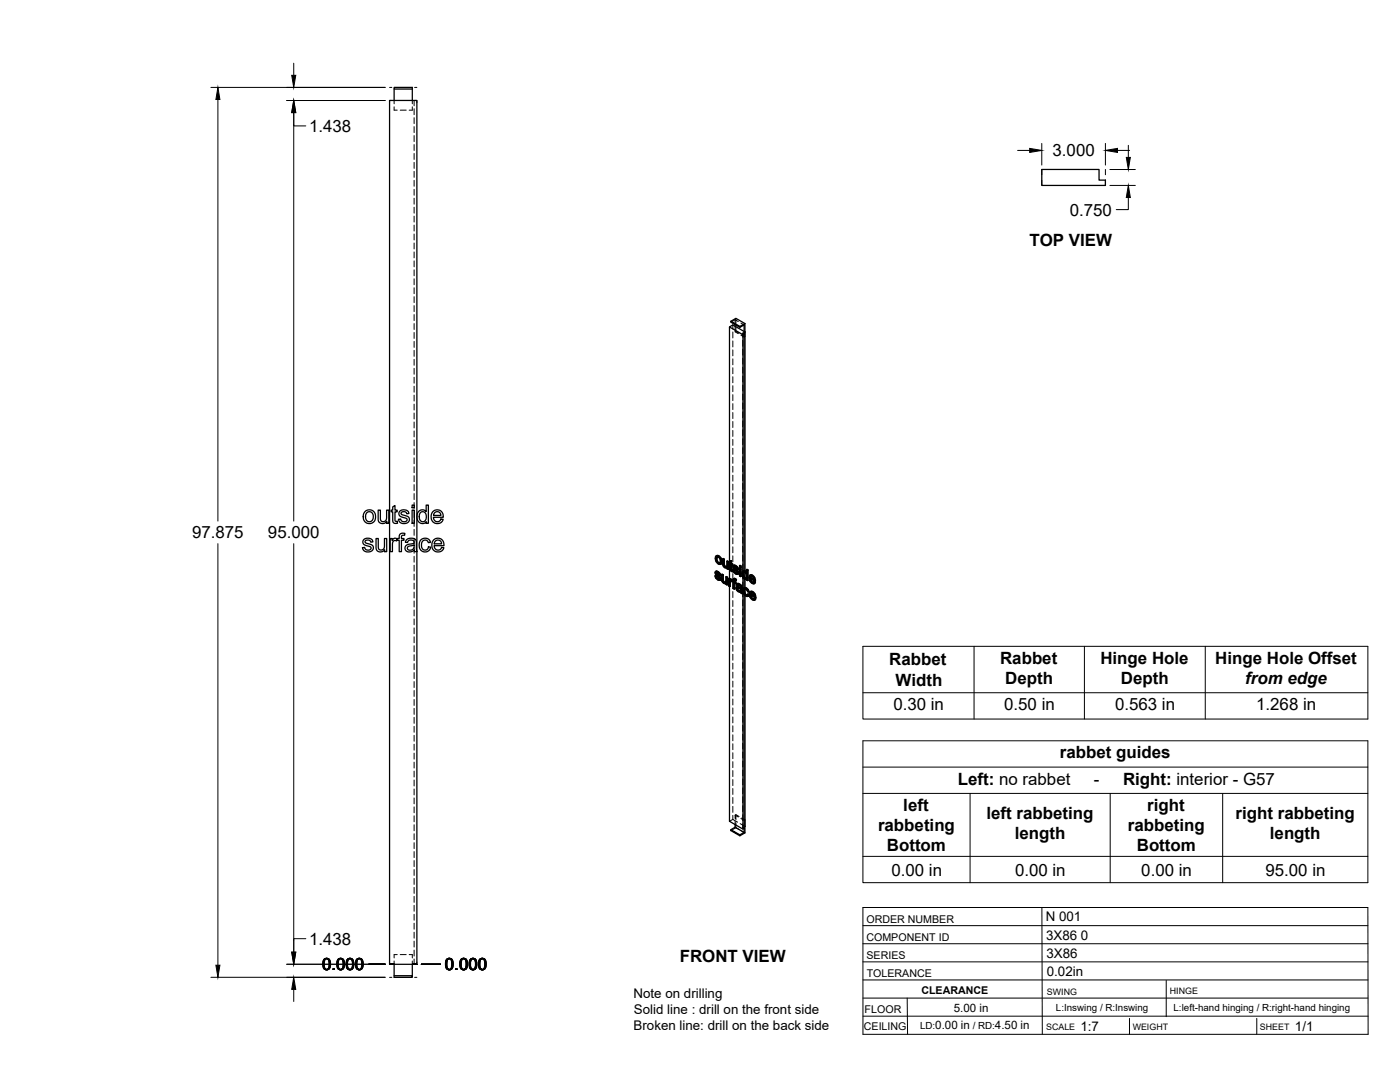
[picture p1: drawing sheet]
<svg xmlns="http://www.w3.org/2000/svg" width="559mm" height="432mm" viewBox="0 0 559 432" stroke-linecap="round" stroke-linejoin="round" font-family="sans-serif">
<!-- layer: Visible -->
<g fill="none" stroke="#000" stroke-width=".51">
<path d="M157.3 35.5v4.6M164.6 35.5h-7.3v-.6h7.3v5.2M415.8 67.6h22.9v4.3h2.5v2.1h-25.4zM291.2 130.5l1.3-.8 4.9 2.8-.9 .5 .5 .3M291.7 128.2l2-1.2 3.6 2.1M293.4 129.5v.7M295.3 130.3l-3.6-2.1v.4l3.6 2M297 133.3v94.4M297 133.3l-.5 .3M297.3 129.1l-2 1.2v.3l1.7-.9v2.6M297.3 129.1l.1 98.7M145.2 215.3l1.2-.5h1a1.53 1.53 0 0 1 1.4 1.5l-.8 .1a1.13 1.13 0 0 0-1.2-.9 1.13 1.13 0 0 0-1 .9l.7 .5a2.95 2.95 0 0 1 2.4 1.1 2.14 2.14 0 0 1-1.3 2.2 2.14 2.14 0 0 1-2.5-.7l-.4-.9 .9-.2a1.21 1.21 0 0 0 1.2 1.3 1.21 1.21 0 0 0 1.2-1.4l-.8-.3a2.42 2.42 0 0 1-2.3-1.3z"/>
<path d="M145.8 204a2.64 2.64 0 0 1 4.1 2.1 2.64 2.64 0 0 1-3.9 2.4 3.2 3.2 0 0 1-.2-4.5zM146.3 204.7l1.1-.5 .8 .2 .5 .6 .2 1.8-.7 1.2-1.2 .2-.8-.7-.3-1.5zM150.1 214.9h.9v2.9a1.32 1.32 0 0 0 1.3 1.7 1.32 1.32 0 0 0 1.2-1.8v-2.8h.8v5.3h-.8v-.8a1.86 1.86 0 0 1-2.2 .8 1.86 1.86 0 0 1-1.2-2zM150.9 203.6h.9v2.9a1.31 1.31 0 0 0 1.3 1.7 1.31 1.31 0 0 0 1.2-1.8v-2.8h.9v5.2h-.8v-.7a1.86 1.86 0 0 1-2.3 .8 1.86 1.86 0 0 1-1.2-2.1zM155.7 214.9h.8v.8a1.28 1.28 0 0 1 2-.6l.8-.2v-.6a1.5 1.5 0 0 1 .7-1.4 1.5 1.5 0 0 1 1.6 0l-.1 .7a.81 .81 0 0 0-.9 0 .81 .81 0 0 0-.4 .8v.5h1v.7h-1v4.6h-.9v-4.6h-.8v-.4l-.2 .7-.4-.2a1.21 1.21 0 0 0-1.3 1.7v2.8h-.9zM156.8 202.3l.8-.6v1.9h.9v.7h-.9l.1 3.5 .8 .2 .2 .8-.7 .1a1.16 1.16 0 0 1-1.2-1.6v-3h-.7v-.7h.7zM159.5 204.1l.9-.5 1.4-.1a1.53 1.53 0 0 1 1.4 1.4l-.9 .1a1.14 1.14 0 0 0-1.1-.9 1.14 1.14 0 0 0-1.1 1l.8 .4a2.95 2.95 0 0 1 2.4 1.2 2.14 2.14 0 0 1-1.4 2.2 2.14 2.14 0 0 1-2.5-.7l-.4-.9 .9-.2a1.21 1.21 0 0 0 1.3 1.2 1.21 1.21 0 0 0 1.1-1.3l-.7-.3a2.34 2.34 0 0 1-2.3-1.4zM162.2 215.5l.8-.5 1.6-.2 1 .3 .5 .7 .4 4.4h-1l-.1-.7-1.7 .8a1.63 1.63 0 0 1-2.1-1.6 1.63 1.63 0 0 1 2.1-1.6l.6-.1a.77 .77 0 0 0 1-.7 .77 .77 0 0 0-1-.8 1.28 1.28 0 0 0-1.6 1l-.9-.1zM162.8 218.2l1.6-.4a.49 .49 0 0 1 .7-.3 .49 .49 0 0 1 .2 .7 1.43 1.43 0 0 1-1.1 1.3 1.43 1.43 0 0 1-1.6-.7zM164.5 203.6h.9v5.2h-.9zM164.5 201.6h.9v1h-.9zM166.4 220v-179.9h-10.9v344.7h10.9v-164.6"/>
<path d="M167.1 204.1a1.98 1.98 0 0 1 3 .1v-2.6h.9v7.2h-.9v-.6a2.17 2.17 0 0 1-2.6 .4 2.17 2.17 0 0 1-1.1-2.4zM167.7 204.7l.6-.4a2.08 2.08 0 0 1 1.9 1.4 2.08 2.08 0 0 1-.8 2.3v.1a1.79 1.79 0 0 1-1.9-.7 1.79 1.79 0 0 1-.1-2zM167.9 215.5a2.26 2.26 0 0 1 3.9 1l-.9 .1a1.44 1.44 0 0 0-1.8-1 1.44 1.44 0 0 0-.9 1.9l.3 1.4a1.33 1.33 0 0 0 1.5 .6 1.33 1.33 0 0 0 1-1.3l.9 .2-.4 1a2.4 2.4 0 0 1-3 .6 2.4 2.4 0 0 1-1.2-2.8zM172.8 204.2a2.46 2.46 0 0 1 2.9-.5 2.46 2.46 0 0 1 1.2 2.7h-3.9l.2 .9a1.49 1.49 0 0 0 1.4 .9 1.49 1.49 0 0 0 1.4-1.1l.9 .1-.3 .8a2.66 2.66 0 0 1-3.7 .3 2.66 2.66 0 0 1-.5-3.6zM173 215.5a2.46 2.46 0 0 1 3-.4 2.46 2.46 0 0 1 1.2 2.7h-3.9l.2 .8a1.48 1.48 0 0 0 1.4 .9 1.48 1.48 0 0 0 1.4-1l.9 .1a2.57 2.57 0 0 1-3.5 1.4 2.57 2.57 0 0 1-1.2-3.5zM173.5 204.6l.6-.4 1 .1 .6 .5 .3 .9h-2.9zM173.8 215.9l.6-.3a1.41 1.41 0 0 1 1.9 1.4h-3zM285.3 229.8l.5 .2M285.7 228l.9 .1M285.8 230l.2-.2 .2 .6-.2 .2zM285.9 228.7l.4 .3M285.9 228.9l1.4 1.1"/>
<path d="M285.9 221.8h1.1zM285.9 221.8l-.4 .5v1l.9 1.5a.95 .95 0 0 0 1.4 .2M285.9 227.9l-.3 .2M286 223.1l.2 .9M286 230.6l.5 .4h.5M286 228.1h.6l.5 .4M286 229.8h-.7l.6 1.1 .8 .6h.7M286.1 229.2l1.5 1.2M286.1 228.5v.1M286.1 228.8l-.2-.2 .6 .1 .5 .8 .4 .2M286.2 224l.2-.1 .6 .6-.3 .2zM286.2 230.4l.5 .5"/>
<path d="M286.2 227.9l-.7 .3v.6l1.4 1.7v.6M286.3 222.3l-.1 .6M286.4 228.2l1.1 .8M286.4 223.9l-.2-1-.2 .2 .4-.8 .7 .4 .4 1-.2 1h-.6M286.5 231l.4 .1M286.7 221.9l.9 .9 .2-.1 .4 1.3M286.9 228.6l.6 .4-.1 .7-.1-.6M287 224.5l.3 .1M287 221.8l.8 .9M287 231.1h-.1M287.1 230.1l.3 .5 .2-.2 .1 .5M287.4 230.6l.1 .5 .2-.2-.1 .5"/>
<path d="M287.5 231.1l-.1 .4 .2-.1-.3 .2M287.6 222.8l.4 1.4 .2-.2-.2 .9M287.8 225.1l-.2 .1M288 224.2l-.2 .9M288 229.2l.7 .2v2.2M288.5 223l.6 .1v2.2M288.5 229.5v2.1l.4 .4M288.5 231.7l.2 .4 .5 .2M288.7 232.1l.9 .3M288.7 229.4l-.7-.2 .1 2.6 .8 1h.9M288.9 223.2v2.2l.4 .4M288.9 225.5l.2 .4 .5 .2"/>
<path d="M289 232.4l.4 .1M289.1 225.9l.9 .3-.2 .1M289.1 223.1l-.6-.1 .1 2.7 .7 .9 .9-.1v.5l.4 .2M289.4 226.2l.4 .1M289.6 232.4l-.2 .1M289.7 230.2l.7 .1v3l-.3 .2v-3M289.8 232.8v.4l.3 .3M289.8 232.8l-.2 .1M290.1 224l.7 .1v3l-.2 .1v-3M290.2 226.6l-.2 .1M290.4 230.3l-.7-.1-.1 2.2M290.8 224.1l-.7-.1v1.9l-.3 .4"/>
<path d="M290.8 230.8l1.6 .7M291.2 234v93.8l5.3 3.1 .5-.3M291.2 224.4v-93.9l5.3 3.1v94.3M291.2 225v5.8M291.2 231.1v.4l.8-.3M291.3 232l.2 2-.2 .1v-1.6M291.3 224.4l-.3 .1v.4l.3 .1 .1 2.4 .4 .6 .7 .1-.1-.5h-.4M291.3 223.9l.7-.2v1.1M291.4 230.9l-.6-.1v3l.5 .3M291.6 231.8v.1M291.7 231.1l-.3 .2M291.8 231.3l.4 .4"/>
<path d="M291.8 223.9v1l.6 .1M291.8 224.9l.6 .1-.2 .6v-.4M291.8 227.4l.4 .1M291.9 227.5l.5 .1M292 223.7l-.7 .2v.8l-.3-.2M292 225.4v1.8M292.1 232.1l-.7-.3 .1 .6M292.2 225.6l-.4-.3v2l.3 .1M292.2 227.7l.1 .5M292.2 231.6h.4v.3zM292.2 232.1l.4 .2v2.6l.5 .2M292.2 231.6v.5"/>
<path d="M292.2 231.8l-.1 .3M292.2 232.1h-.1M292.5 227.4l.4 .2M292.8 225.7h.9M292.9 230.9l1.1 .3M292.9 227.6l.2-.1 .2 .5-.2 .2zM293 226.3l.4 .4M293 226.5l1.5 1.1M293.1 232.1l.7 .2-.2 .5v-.4M293.1 225.5l-.4 .2M293.1 230.8l-.3 .2M293.1 228.2l.5 .4h.6"/>
<path d="M293.1 225.7h.6l.6 .4M293.1 227.5l-.6-.1 .6 1.3 .8 .5 .6-.1M293.2 226.8l1.5 1.2M293.2 226.1v.1M293.2 226.4l-.1-.2 .5 .1 .9 1M293.3 231.5v.5M293.3 232.6v2.4l-.2 .1v-2.6l.5 .3M293.3 231.1l.7 .1-.3 .6 .1-.4M293.3 228l.5 .5M293.3 225.6l-.6 .2-.1 .6 1.5 1.8-.1 .5M293.5 225.8l1.1 .8M293.6 230.9l-.8 .1-.2 .6"/>
<path d="M293.6 228.6l.4 .1M293.7 231.8l-.6-.3v.6l.7 .2M294 233l-.2 .4 .5 .3M294 233l.6-.2 .6 .2M294 226.3l.4 .4 .2-.1 .2 .5-.3 .2-.1-.6M294.1 234.2l.6-.1 .9 .4M294.1 228.7h-.1M294.2 235l.2 .4 .6 .2M294.2 227.8l.3 .4 .2-.2 .2 .6M294.3 234.8l.3 .5M294.3 234.1l-.3 .2M294.4 235.4l.3 .4h.7h-.7"/>
<path d="M294.4 234.7l-.1 .1M294.4 232.9l1.4 .5M294.4 234.7h.1a.8 .8 0 0 1 1 .9l-.3 .3M294.5 234.7l-.1 .2M294.5 228.2l.1 .5 .3-.1-.2 .4M294.6 233.4l-.3 .3 .3-.3 .7 .5a.36 .36 0 0 1 .3 .4 .36 .36 0 0 1-.4 .3l-.8-.3M294.6 234.1l-.8 .4 .1 .9 .9 .8h.8l.5 .7M294.6 228.7l-.1 .4 .2-.1-.3 .2M294.6 232.8l-.5 .2M295 233.2l1.1 .6M295.2 226.9l.6 .1zM295.2 225.7l.6 .1z"/>
<path d="M295.2 226.9v3l.4 .2M295.2 225.7v.6l.4 .2M295.6 233.6l.2 .4 .3-.2 .1 .5M295.8 227v3l-.2 .1v-3M295.8 225.8l-.2 .7v-.5M295.8 234l.2 .4h.2l.1 2M296 234.4v2.1l.3-.1 .1 .4-.3 .1-.1-.4M296.5 230.4v100.5M296.6 229.2l.2 1M296.6 227.8h.8l.5 .4M296.7 227.8l-.2 .1M296.8 228.4l.6 .1 .5 1v1.1l-.6 .1"/>
<path d="M296.8 228.4l-.2 .8 .2-.2 .2 1v-1.7l-.2 .7M296.8 230.2l.2-.2 .5 .6-.2 .1zM296.8 228.4h.1M296.9 227.7l-.2 .1M297 235.9l.2 .9 .8 .6M297 231v3.6M297 237.2v95M297.1 234.6h.9l.7 .7M297.2 236.9l.5 .6 .6-.1M297.2 228l.7 .3M297.2 235.8l.2-.7v1.5M297.4 231.2l-.1 3.3-.4 .2"/>
<path d="M297.4 228.5v2M297.4 237.6l-.1 94.8-2 1.1M297.4 227.8l-.5-.1a2.08 2.08 0 0 0 .6 3.5l.5-.1M297.5 230.6l.3 .1M297.8 234.8l.6 .6 .3-.1 .3 .9-.2 .1-.4-.9M297.9 227.3l.7 .1v4.2l-.2 .1v-4.1M298 234.6l-.5-.1a1.44 1.44 0 0 0-.7 2.2l.6 1 1.1 .3M298 231.1v.4l.4 .2M298 231.1l-.2 .1M298.4 237.1l.4 .3M298.6 227.4l-.7-.1v1.5l-.3-.5M298.8 236.3l-.4-.2-.4-.7a.52 .52 0 0 0-.8-.2 .52 .52 0 0 0 0 .8l.2 .8"/>
<path d="M298.8 237.4l.2-.1-.5 .7zM299 237.3l-.4-.3-.4 .6-.5-.1M299.3 229.6l1.1-.1 .8 .9M299.4 230.5l1.5 .9-.5-1.1a.52 .52 0 0 0-.6-.3 .52 .52 0 0 0-.4 .5l.2-.1 1.2 .7M299.4 236.1h1.1l.8 .9M299.5 237.1l1.5 .8-.5-1a.52 .52 0 0 0-.6-.4 .52 .52 0 0 0-.4 .6l.3-.2 1.1 .7M299.6 231.8l.6 .6h.6M299.6 231.1l.2 .6M299.8 230l-.2 .4M299.8 237.6l.2 .7M299.8 238.4l.5 .6 .6-.1M299.9 236.5l-.1 .4"/>
<path d="M300.1 229.7l.9 .8 .2-.1 .3 1.4M300.2 232.4l.4 .1M300.3 236.2l.8 .9 .2-.1 .4 1.3M300.3 239l.4 .1M300.4 229.5l-.8-.1-.7 .8 .2 1.3 .7 1.1a.95 .95 0 0 0 1 .4 .95 .95 0 0 0 .7-.6M300.5 236.1l-.7-.2-.7 .7 .1 1.3 .8 1.3a.94 .94 0 0 0 .9 .4 .94 .94 0 0 0 .8-.7M300.7 232.4l-.1 .1M300.8 239l-.1 .1M300.8 232.2l.5 .3M301 230.5l.3 1.4 .2-.1-.2 .1M301 238.7l.5 .4M301.1 237.1l.4 1.4 .2-.2-.2 .2"/>
<path d="M301.3 232l-1.9-1.1 .2 .9 .2-.1 .6 .6M301.5 238.6l-2-1.1 .3 .9 .2-.1 .5 .5M301.5 232.4l-.5 .5M301.5 232.4l-.4-.3-.5 .4M301.7 238.9l-.5 .6M301.7 238.9l-.5-.3-.5 .5M293.4 329.1v1l-1.7 1v.4l3.6 2v-.3l-3.6-2.1M293.4 330.1l3.6 2.1-1.7 1M297.4 329.8l-.4 .2M157.3 384.8v5.2h7.3v-.6h-7.3M164.6 384.8v4.6"/>
</g>
<!-- layer: Hidden -->
<g fill="none" stroke="#000" stroke-width=".4">
<path d="M157.3 40.1v1.3M157.3 42.6v1.4h1.3M159.7 44h2.4M164.6 40.1v1.3M164.6 42.6v1.4h-1.3M165.3 40.1v2.1M165.3 43.4v2.4M165.3 47v2.3M165.3 50.5v2.4M165.3 54.1v2.4M165.3 57.7v2.3M165.3 61.3v2.3"/>
<path d="M165.3 64.8v2.4M165.3 68.4v2.4M165.3 72v2.3M165.3 75.5v2.4M165.3 79.1v2.4M165.3 82.7v2.4M165.3 86.3v2.3M165.3 89.8v2.4M165.3 93.4v2.4M165.3 97v2.4M165.3 100.5v2.4M165.3 104.1v2.4"/>
<path d="M165.3 107.7v2.4M165.3 111.3v2.3M165.3 114.8v2.4M165.3 118.4v2.4M165.3 122v2.4M165.3 125.5v2.4M165.3 129.1v2.4M165.3 132.7v2.4M165.3 136.2v2.4M165.3 139.8v2.4M292.5 129.7v1.6M292.5 132.5v2.4"/>
<path d="M292.5 136.1v2.4M292.5 139.6v2.4M293.4 127.6v1.9M293.4 130.2v2.2M293.4 127.6l-1.7 1M293.4 127.6l1.3 .7M293.7 132.2l-.3 .2 1.3 .8M293.7 127v2.1M293.7 130.2v2M293.7 132.2l1.3 .8M295.7 128.9l1.3 .8M296 133.6l1.3 .7"/>
<path d="M296.5 133v1.6M296.5 135.8v2.4M296.5 139.4v2.4M297 132.3v1M297.3 132.5v1.8l-.3 .2-1.3-.7M165.3 143.4v2.4M165.3 147v2.4M165.3 150.5v2.4M165.3 154.1v2.4M165.3 157.7v2.4M292.5 143.2v2.4M292.5 146.8v2.4"/>
<path d="M292.5 150.3v2.4M292.5 153.9v2.4M292.5 157.5v2.4M296.5 142.9v2.4M296.5 146.5v2.4M296.5 150.1v2.4M296.5 153.7v2.3M296.5 157.2v2.4M165.3 161.3v2.3M165.3 164.8v2.4M165.3 168.4v2.4M165.3 172v2.3"/>
<path d="M165.3 175.6v2.3M165.3 179.1v2.4M292.5 161.1v2.3M292.5 164.6v2.4M292.5 168.2v2.4M292.5 171.8v2.4M292.5 175.4v2.3M292.5 178.9v2.4M296.5 160.8v2.4M296.5 164.4v2.4M296.5 168v2.3M296.5 171.5v2.4"/>
<path d="M296.5 175.1v2.4M296.5 178.7v2.4M165.3 182.7v2.4M165.3 186.3v2.3M165.3 189.8v2.4M165.3 193.4v2.4M165.3 197v2.4M292.5 182.5v2.4M292.5 186.1v2.3M292.5 189.7v2.3M292.5 193.2v2.4M292.5 196.8v2.4"/>
<path d="M296.5 182.2v2.4M296.5 185.8v2.4M296.5 189.4v2.4M296.5 193v2.3M296.5 196.5v2.4M165.3 200.6v2.3M165.3 204.1v2.4M165.3 207.7v2.4M165.3 211.3v2.4M165.3 214.8v2.4M165.3 218.4v2.4M166.4 220v.2"/>
<path d="M292.5 200.4v2.4M292.5 203.9v2.4M292.5 207.5v2.4M292.5 211.1v2.4M292.5 214.7v2.3M292.5 218.2v2.4M296.5 200.1v2.4M296.5 203.7v2.4M296.5 207.2v2.4M296.5 210.8v2.4M296.5 214.4v2.4M296.5 218v2.3"/>
<path d="M165.3 222v2.4M165.3 225.6v2.3M165.3 229.1v2.4M165.3 232.7v2.4M165.3 236.3v2.4M165.3 239.8v2.4M285.6 229.7l.3 .9-.2 .1M285.6 228.4l.1 .5-.2 .1M285.7 228.1l-.3 .4M285.7 222.7l.4 1.3-.3 .2M285.7 228.9l.3 .4-.2 .1M285.9 228l-.4 .2"/>
<path d="M285.9 230.6l.8 .7-.2 .1M286 229.3l1.1 1-.2 .2M286.1 224l.9 1-.3 .1M286.1 228.5h.5l-.2 .2M286.1 221.7l-.6 1.1M286.2 222.3l.8-.1-.3 .2M286.6 228.5l.4 .4-.2 .1M286.7 231.3l.5 .2-.2 .1M287 222.2l.5 .6-.2 .1M287 225l.6 .1-.2 .2M287 228.9l.2 .5-.2 .1M287.1 231h-.1"/>
<path d="M287.1 230.4l.2 .3-.2 .2M287.1 231l-.1 .1M287.2 229.4l.4 .1M287.3 230.7l-.2 .3M287.5 231.4l-.3 .1M287.5 224.6h-.2M287.5 222.8l.2 .9-.2 .2M287.7 223.8l-.4 .9M287.8 225.1h-.2M288.2 229.1l.1 2.4-.2 .1M288.3 231.5l.1 .4-.2 .2M288.4 231.9l.3 .4-.2 .2"/>
<path d="M288.7 222.9v2.3l-.2 .2M288.7 225.2l.1 .5-.2 .1M288.7 232.3l.4 .4-.2 .1M288.8 225.7l.3 .4-.2 .1M289.1 226.1l.5 .4-.3 .1M289.1 232.7h.9l-.2 .1M289.6 226.5l.8-.1-.2 .1M289.6 232.4h.1M289.7 232.4l-.2 .1M289.8 232.8h.1M289.9 232.2l-.3 .2M289.9 230.1v1.9l-.3 .4"/>
<path d="M290 232.7l-.2 .5M290 233.1l.4 .2M290 226.2h.1M290.2 226.1l-.3 .2M290.2 226.5v.1M290.3 226l-.3 .2M290.3 223.8v1.9l-.3 .4M290.4 226.4l-.2 .6M290.4 226.9l.4 .2M291.1 230.7v3l-.3 .1M291.1 233.7l.4 .3M291.2 224.4v.6"/>
<path d="M291.2 230.8v3.2M291.2 224.7l.3 .2-.2 .1M291.2 224.3l-.2 .6M291.3 224.4l.2 .1M291.4 231.3v.1M291.5 224.9l.1 2.4-.2 .1M291.5 223.8l-.2 .9M291.6 227.3l.2 .3-.2 .2M291.7 231.2l-.5 .3M291.7 231.7l-.1 .1M291.7 231.7h.3l-.2 .1M291.8 225.3l.2-.1v.2"/>
<path d="M291.8 227.6l.4 .3-.2 .1M292 231.7l.3 .3M292 225.2l.4 .2M292.2 227.9l.3 .2M292.2 231.8l.2-.1-.1 .3M292.3 232l-.1 .1M292.4 231.5v.1M292.4 231.9l.4 .2-.2 .2M292.4 231.7l-.2 .4M292.4 231.5l-.2 .2M292.5 221.8v2.4M292.5 225.4v2.4"/>
<path d="M292.5 228.9v2.4M292.5 232.5v2.4M292.5 236.1v2.4M292.5 239.7v2.3M292.6 231.6l.2 .2M292.7 227.3l.3 .9-.2 .1M292.8 226l-.1 .6M292.8 232.1v2.7l-.2 .1M292.8 225.7l-.3 .4M292.8 234.8l.5 .2M292.9 226.5l.3 .4-.3 .2M292.9 231l-.3 .9"/>
<path d="M293 225.6l-.4 .2M293 230.8l-.3 .3M293 228.2l.8 .7-.2 .1M293.1 232.5l.2-.1v.2M293.1 226.1h.1M293.1 231.5h.2M293.2 226.9l1.1 1.1-.3 .1M293.3 232.4l.5 .3M293.3 226l-.2 .2M293.3 226l.5 .1-.3 .2M293.3 231.4l.3 .1-.2 .1M293.6 231.5l.3 .1"/>
<path d="M293.8 226.1l.4 .4-.3 .1M293.8 228.9l.6 .2-.3 .1M294 234.6l.2 .8-.2 .1M294 233l.2-.1-.4 .5M294 233.3l.5 .3M294.1 234.3l-.3 .4M294.2 228.6h.1M294.2 226.5l.1 .5-.2 .1M294.2 234.1l-.4 .3M294.2 235.4l.7 .6-.3 .1M294.3 228.6l-.2 .1M294.3 228l-.1 .5"/>
<path d="M294.3 227l.5 .1M294.4 228.3l-.1 .3M294.5 233.4h.1M294.5 234.7h.1M294.5 234.7h-.1M294.6 234.6l-.3 .2M294.6 229l-.2 .1M294.7 234.6l1.1 .4-.2 .1M294.7 233.3l.5 .1-.3 .2M294.9 236l.5 .2-.3 .1M295.2 233.4l.5 .5-.3 .1M295.4 236.2l.4-.1-.2 .1"/>
<path d="M295.4 226.7v3l-.2 .2M295.4 225.6l-.2 .7M295.4 229.7l.4 .3M295.4 226.2l.4 .2M295.6 234.5h.2M295.6 235.7l-.2 .2M295.7 233.9l-.1 .6M295.7 235.6l-.2 .2M295.8 235l-.3 .7M295.8 234.4l-.2 .3M295.8 236.1l-.1 .5M295.9 236.5l.5 .3"/>
<path d="M296.3 228.8l.2 .9-.2 .1M296.5 228l-.4 .9M296.5 221.5v2.4M296.5 225.1v2.4M296.5 228.7v2.4M296.5 232.3v2.3M296.5 235.8v2.4M296.5 239.4v2.4M296.5 229.7l.4 .8-.2 .1M296.5 227.9v2.5M296.7 227.8l-.5 .4M296.8 235.5l.3 1.4-.2 .1"/>
<path d="M296.9 230.5l.6 .5-.3 .1M296.9 234.8l-.3 .9M297 228.3h.5l-.2 .1M297 228.3l-.2 .1M297 228.3h.1M297 227.7v.6M297 230v1M297 234.6v2.6M297.1 236.9l.9 .9-.2 .1M297.1 234.5l-.4 .4M297.4 234.5l.1 .5-.3 .2M297.4 227.8v.7"/>
<path d="M297.4 230.5v.7M297.4 236.6v1M297.5 235l.5 .1-.2 .1M297.5 231l.5 .1M297.5 228.3l.4 .5-.1 .2M297.9 228.3l.3 .4M298 237.8l.7 .1M298 235.1l.4 .3-.3 .2M298 230.6l-.2 .1M298 228.9l.2 1-.2 .1M298.2 227.2l-.3 1.6M298.2 229.9l-.4 .8"/>
<path d="M298.2 231l-.2 .5M298.2 231.4l.4 .2M298.4 235.4l.2 .6-.2 .1M298.4 237.4h-.1M298.6 236l.4 .2M298.6 237l-.4 .6M299.1 230.4l.4 1.4-.2 .1M299.3 237l.3 1.3-.2 .1M299.4 230.9l.2-.1v.3M299.5 231.8l.9 .9-.2 .1M299.5 229.4l-.6 1.1M299.5 237.5l.2-.2 .1 .3"/>
<path d="M299.6 230.8l1.9 1.1M299.6 238.3l.9 .9-.2 .2M299.6 236l-.5 1.1M299.7 237.3l2 1.2M299.8 230h-.2M299.8 229.9l.6 .1-.3 .1M299.9 236.5l-.1 .1M300 236.5h.5l-.2 .1M300.4 230l.5 .5-.2 .2M300.4 232.7l.7 .2-.2 .1M300.5 236.5l.6 .6-.3 .2M300.5 239.2l.8 .2-.2 .1"/>
<path d="M300.8 232.4h.1M300.8 232.4h-.1M300.8 231.1l.3 .1M300.9 232.3l-.3 .2M300.9 238.9h.1M300.9 230.5l.2 .7-.2 .2M300.9 237.6l.3 .2M300.9 238.9l-.1 .1M301 238.9l-.2 .1M301.1 237.1l.1 .7-.2 .1M301.1 232.1l-.3 .3M301.2 238.6l-.3 .3"/>
<path d="M301.2 232.8l-.1 .1M301.4 239.4h-.1M165.3 243.4v2.4M165.3 247v2.4M165.3 250.6v2.3M165.3 254.1v2.4M165.3 257.7v2.4M292.5 243.2v2.4M292.5 246.8v2.4M292.5 250.4v2.4M292.5 254v2.3M292.5 257.5v2.4"/>
<path d="M296.5 243v2.3M296.5 246.5v2.4M296.5 250.1v2.4M296.5 253.7v2.4M296.5 257.3v2.4M165.3 261.3v2.4M165.3 264.9v2.3M165.3 268.4v2.4M165.3 272v2.4M165.3 275.6v2.3M165.3 279.1v2.4M292.5 261.1v2.4"/>
<path d="M292.5 264.7v2.3M292.5 268.2v2.4M292.5 271.8v2.4M292.5 275.4v2.4M292.5 279v2.3M296.5 260.8v2.4M296.5 264.4v2.4M296.5 268v2.4M296.5 271.5v2.4M296.5 275.1v2.4M296.5 278.7v2.4M165.3 282.7v2.4"/>
<path d="M165.3 286.3v2.4M165.3 289.9v2.3M165.3 293.4v2.4M165.3 297v2.4M292.5 282.5v2.4M292.5 286.1v2.4M292.5 289.7v2.4M292.5 293.2v2.4M292.5 296.8v2.4M296.5 282.3v2.3M296.5 285.8v2.4M296.5 289.4v2.4"/>
<path d="M296.5 293v2.4M296.5 296.6v2.3M165.3 300.6v2.4M165.3 304.1v2.4M165.3 307.7v2.4M165.3 311.3v2.4M165.3 314.9v2.3M165.3 318.4v2.4M292.5 300.4v2.4M292.5 304v2.3M292.5 307.5v2.4M292.5 311.1v2.4"/>
<path d="M292.5 314.7v2.4M292.5 318.3v2.3M296.5 300.1v2.4M296.5 303.7v2.4M296.5 307.3v2.3M296.5 310.9v2.3M296.5 314.4v2.4M296.5 318v2.4M165.3 322v2.4M165.3 325.6v2.4M165.3 329.1v2.4M165.3 332.7v2.4"/>
<path d="M165.3 336.3v2.4M165.3 339.9v2.3M292.5 325.4v1.6l1.9 1.1M292.5 321.8v2.4M292.5 327l-1.3 .8M293.4 326.6v-1.3l.3-.2v2M293.4 327.8v1.3M293.4 325.3l1.3 .8M293.7 330.3l-2 1.2M293.7 328.3v2M293.7 325.1l1.3 .8M293.7 330.3l1.3 .7"/>
<path d="M295.7 326.6l1.3 .8 .3-.2M296 326.5l1.3 .7M296 331.6l1.3 .8M296.5 330.3l.5 .3M296.5 321.6v2.3M296.5 325.1v2.4M296.5 328.7v1.6M297 330l-.5 .3M297.3 327.2v2.6l-1.9-1.1M165.3 343.4v2.4M165.3 347v2.4M165.3 350.6v2.4"/>
<path d="M165.3 354.1v2.4M165.3 357.7v2.4M165.3 361.3v2.4M165.3 364.9v2.3M165.3 368.4v2.4M165.3 372v2.4M165.3 375.6v2.4M165.3 379.2v2.3M157.3 383.5v1.3M158.6 381h-1.3v1.3M159.7 381h2.4M163.3 381h1.3v1.3"/>
<path d="M164.6 383.5v1.3M165.3 382.7v2.1"/>
</g>
<!-- layer: Reference -->
<g fill="none" stroke="#000" stroke-width=".4">
<path d="M155.5 34.9h.9M165.5 34.9h.9M156.4 40.1h-.9v.9M165.5 40.1h.9v.9M415.8 67.6v2.1M415.8 71.9v2.1M441.2 67.6v2.1M441.2 71.9v2.1M155.5 383.9v.9h.9M155.5 384.8h1.8zM155.5 390h.9M164.6 384.8h1.8z"/>
<path d="M165.5 390h.9M166.4 383.9v.9h-.9"/>
</g>
<!-- layer: Hidden Narrow -->
<path d="M286.7 230l-.2 .1M288.2 231l-.2 .1M288.7 224.7l-.2 .2M289.9 231.7l-.2 .1M290.3 225.4l-.2 .2M291.5 226.7l-.2 .1M292.8 231.4l-.2 .2M293.8 227.6l-.2 .1M295.1 234.7l-.2 .1M295.8 235.1l-.2 .2" fill="none" stroke="#000" stroke-width=".4"/>
<!-- layer: Visible Narrow -->
<path d="M286.7 229.4l-.2 .1M288.7 231l-.2 .2M289.1 224.8l-.2 .1M292 226.9l-.2 .2M293.3 231.7l-.2 .1M293.8 227l-.2 .1M295 234.3l-.2 .1M296.2 234.8l-.2 .1M296.2 235.5l-.2 .1" fill="none" stroke="#000" stroke-width=".4"/>
<!-- layer: Titleblock -->
<path d="M344.4 362.2h201.6l.1 50.6h-201.7zM344.4 369.4h201.6M344.4 376.6h201.6M415.9 362.2l.1 50.6M344.4 383.9h201.6M344.4 391.1h201.6M344.4 398.3h201.6M362.1 398.3l.1 14.4M465.5 391.3v14.4M344.4 405.5h201.7M450.8 406.4v6.4M501.6 406.4v6.4" fill="none" stroke="#000" stroke-width=".4"/>
<!-- layer: Custom Tables -->
<path d="M344.4 257.9h201.6v29.1h-201.6zM388.8 257.9v29.1M432.8 257.9v29.1M481.1 257.9v29.1M344.4 276.5h201.6M344.4 295.6h201.6v56.7h-201.6zM344.4 306.1h201.6M344.4 316.6h201.6M387.2 316.6v35.7M443.1 316.6v35.7M488 316.6v35.7M344.4 341.8h201.6" fill="none" stroke="#000" stroke-width=".4"/>
<!-- layer: FD_Dimensions -->
<g fill="none" stroke="#000" stroke-width=".4">
<path d="M84.2 34.9h69.5M87 39.7v168.3M117.2 25.2v4.9M114.4 40.1h39.3M117.2 49.8v.4h4.9M117.2 44.9v163.1M415.8 57.2v8.7M441.2 57.2v8.7M450.4 58v4.8M406.2 60h4.8M443 67.6h10.2M443 74h10.2"/>
<path d="M446 60h4.9M450.4 78.8v4.9h-4.9M87 217v168.2M117.2 217v163M122.1 374.6h-4.9v.6M84.2 390h69.5M114.4 384.8h39.3M117.2 394.8v4.9M168.2 384.8h7.6"/>
</g>
<path d="M87 34.9l.8 4.8h-1.6zM116.4 30.1h1.6l-.8 4.8zM117.2 40.1l.8 4.8h-1.6zM411 59.2l4.8 .8-4.8 .8zM441.2 60l4.8-.8v1.6zM449.6 62.8h1.6l-.8 4.8zM450.4 74l.8 4.8h-1.6zM116.4 380h1.6l-.8 4.8zM86.2 385.2h1.6l-.8 4.8zM117.2 390l.8 4.8h-1.6z" fill="#000" stroke="#000" stroke-width=".4"/>
<g font-size="6.7">
<text x="123.4" y="52.6">1.438</text>
<text x="420.1" y="62.4">3.000</text>
<text x="427" y="86">0.750</text>
<text x="410.9" y="98.2">TOP VIEW</text>
<text x="76.6" y="214.8">97.875</text>
<text x="107" y="214.8">95.000</text>
<text x="355" y="265.6">Rabbet</text>
<text x="399.2" y="264.9">Rabbet</text>
<text x="439.2" y="264.9">Hinge Hole</text>
<text x="485.1" y="264.9">Hinge Hole Offset</text>
<text x="357.5" y="273.6">Width</text>
<text x="401.2" y="273">Depth</text>
<text x="447.4" y="273">Depth</text>
<text x="497.1" y="273">from edge</text>
<text x="356.6" y="283.3">0.30 in</text>
<text x="400.8" y="283.3">0.50 in</text>
<text x="445.1" y="283.3">0.563 in</text>
<text x="501.4" y="283.3">1.268 in</text>
<text x="423" y="302.6">rabbet guides</text>
<text x="382.3" y="313.1">Left: no rabbet</text>
<text x="436.6" y="313.1">-</text>
<text x="448.2" y="313.1">Right: interior - G57</text>
<text x="360.6" y="323.6">left</text>
<text x="457.9" y="323.5">right</text>
<text x="393.8" y="326.9">left rabbeting</text>
<text x="493.2" y="326.9">right rabbeting</text>
<text x="350.5" y="331.6">rabbeting</text>
<text x="405" y="335">length</text>
<text x="450.2" y="331.6">rabbeting</text>
<text x="506.9" y="334.9">length</text>
<text x="354" y="339.7">Bottom</text>
<text x="453.7" y="339.6">Bottom</text>
<text x="355.8" y="349.4">0.00 in</text>
<text x="405.1" y="349.4">0.00 in</text>
<text x="455.5" y="349.4">0.00 in</text>
<text x="505.1" y="349.4">95.00 in</text>
<text x="123.4" y="377">1.438</text>
<text x="271.3" y="383.8">FRONT VIEW</text>
<text x="128.6" y="387.2">0.000</text>
<text x="177.6" y="387.2">0.000</text>
</g>
<g font-size="5.3">
<text x="417.4" y="367.6">N 001</text>
<text x="417.6" y="375.1">3X86 0</text>
<text x="417.7" y="382.2">3X86</text>
<text x="417.8" y="389.5">0.02in</text>
<text x="252.9" y="398.4">Note on drilling</text>
<text x="253" y="404.9">Solid line : drill on the front side</text>
<text x="252.9" y="411.2">Broken line: drill on the back side</text>
<text x="431.3" y="411.5">1:7</text>
<text x="516.9" y="411.5">1/1</text>
</g>
<g font-size="4.6">
<text x="380.7" y="403.7">5.00 in</text>
<text x="373.3" y="410.7">0.00 in</text>
<text x="397.1" y="410.7">4.50 in</text>
</g>
<g font-size="4.3">
<text x="345.8" y="368.4">ORDER NUMBER</text>
<text x="345.8" y="375.5">COMPONENT ID</text>
<text x="345.8" y="382.7">SERIES</text>
<text x="345.9" y="389.9">TOLERANCE</text>
<text x="367.7" y="396.7">CLEARANCE</text>
<text x="345.1" y="404.3">FLOOR</text>
<text x="344.8" y="411.1">CEILING</text>
</g>
<g font-size="3.9">
<text x="421.5" y="403.6">L:Inswing / R:Inswing</text>
<text x="468.4" y="403.6">L:left-hand hinging / R:right-hand hinging</text>
<text x="367.2" y="410.7">LD:</text>
<text x="388.2" y="410.7">/ RD:</text>
</g>
<g font-size="3.5">
<text x="417.9" y="397">SWING</text>
<text x="466.9" y="396.9">HINGE</text>
<text x="417.5" y="410.9">SCALE</text>
<text x="452.1" y="410.9">WEIGHT</text>
<text x="502.9" y="410.9">SHEET</text>
</g>
</svg>
